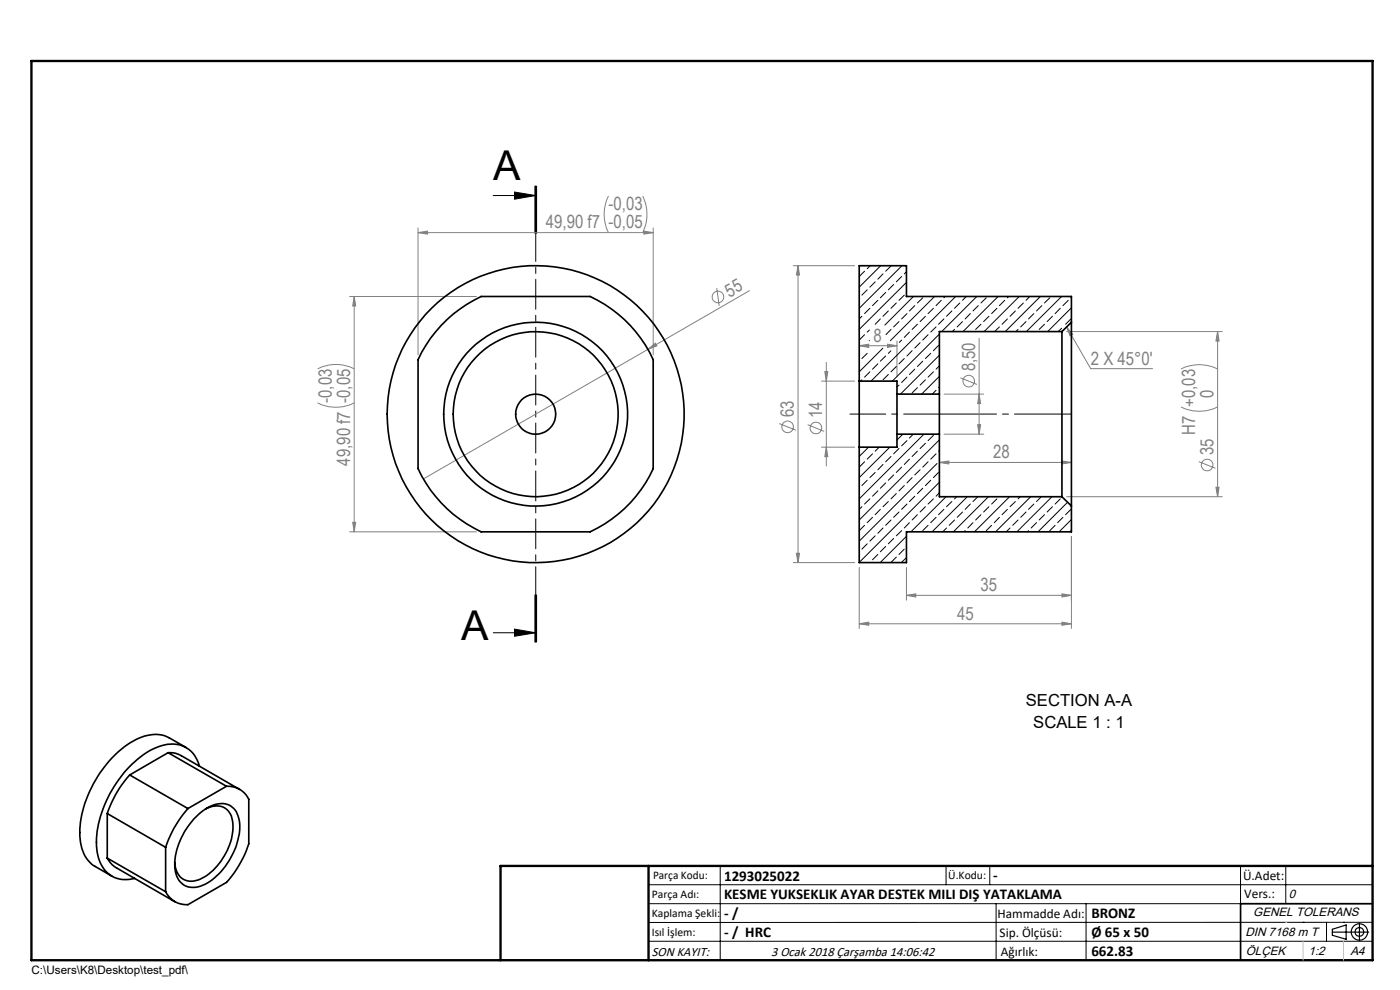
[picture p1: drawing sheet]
<svg xmlns="http://www.w3.org/2000/svg" width="297mm" height="210mm" viewBox="0 0 297 210" stroke-linecap="round" stroke-linejoin="round" font-family="sans-serif">
<g fill="none" stroke="#808080" stroke-width=".21">
<path d="M88.7 49.3l2-.3v.7zM88.7 48.4v26.9M88.7 49.3h49.9M129.1 41.6a8.6 8.6 0 0 0 0 7.7M136.3 41.6a9 9 0 0 1 0 7.7M136.6 49l2 .3-2 .4zM138.6 48.4v26.9M168.3 56.4h13M169.3 56.4l.3 1.9h-.7zM169.3 56.4v62.9M67.4 78.2a8.6 8.6 0 0 1 7.7 0M74.2 62.9h26.9"/>
<path d="M75.1 62.9l.4 2h-.7zM75.1 62.9v49.9M137.4 74.1l1.6-1.3 .3 .6zM137.4 74.1l-47.6 27.5M152 61.1l.6 3.8M159 61.7l-21.6 12.4M175 78.8h.6l-.3 2zM175.3 76.9v21.9M182.3 73.3l2-.3v.7zM182.3 73.3h8M188.3 73l2 .3-2 .4zM190.3 72.3v7.6"/>
<path d="M207.7 71.7v20.4M226.3 69.3l1.3 1.6-.6 .4zM226.3 69.3l5.1 8.9h13.1M226.3 70.3h33M250.5 78.3a8.6 8.6 0 0 1 7.8 0M258.3 70.3l.3 2h-.6zM258.3 70.3v35.1M67.4 85.5a8.6 8.6 0 0 0 7.7 0M165.3 89.8l3.5 1.5M171.3 90.1l3.5 1.4M174.3 80.8h7M174.3 94.9h7"/>
<path d="M175.3 94.9l.3 2h-.6zM199.3 98.1l2-.3v.6zM199.3 98.1h28M200.3 83.6h8.4M200.3 92.1h8.4M203.8 80.1l3.5 1.5M207.4 90.1h.6l-.3 2zM207.7 83.6l.3 2h-.6zM225.3 97.8l2 .3-2 .3zM250.5 86.3a8.6 8.6 0 0 0 7.8 0M254.3 97.9l3.5 1.4M74.2 112.8h26.9"/>
<path d="M74.8 110.8h.7l-.4 2zM168.3 119.3h13M168.9 117.4h.7l-.3 1.9zM226.3 105.4h33M227.3 113.8v19.5M258 103.4h.6l-.3 2zM182.3 132.3l2-.3v.6zM182.3 120.4v12.9M182.3 132.3h45M192.3 126.3l2-.3v.6zM192.3 120.4v6.9M192.3 126.3h35"/>
<path d="M225.3 126l2 .3-2 .3zM225.3 132l2 .3-2 .3z"/>
<circle cx="152.3" cy="63" r="1.24"/>
<circle cx="167.1" cy="90.6" r="1.24"/>
<circle cx="173.1" cy="90.8" r="1.24"/>
<circle cx="205.5" cy="80.8" r="1.23"/>
<circle cx="256.1" cy="98.6" r="1.24"/>
</g>
<g fill="none" stroke="#000" stroke-width=".21">
<path d="M113.5 39.5v10M113.7 39.5v10M113.8 39.5v10M104.6 41.5h9M109.1 40.7l4.5 .8-4.5 .8zM104.6 134.2h9M109.1 133.4l4.5 .8-4.5 .8zM113.5 126.2v10M113.7 126.2v10M113.8 126.2v10zM137.6 187.7h153.6M137.6 191.7h153.6"/>
<path d="M137.6 199.7h153.6M152.8 183.7v20M200.7 183.7v4M210 183.7v4M211.3 191.7v12M230.4 191.7v12M263.2 183.7v20M272.8 183.7v8M276.4 195.6h.1M281.4 195.6v4.1M285 195.6h.1M291.2 195.6l-153.6 .1"/>
</g>
<g fill="none" stroke="#000" stroke-width=".25">
<path d="M282.6 197.7h7.8M282.6 197.1l3-.9v3l-3-.8zM288.4 195.8v3.8M106.2 203.7h185"/>
<circle cx="288.4" cy="197.7" r="1.74"/>
<circle cx="288.4" cy="197.7" r=".93"/>
</g>
<path d="M199.3 87.8h-19" fill="none" stroke="#000" stroke-width=".21" stroke-dasharray="15.2 1.3 1.3 1.3" stroke-dashoffset="7.6"/>
<path d="M227.3 87.8h-28" fill="none" stroke="#000" stroke-width=".21" stroke-dasharray="15.2 1.3 1.3 1.3" stroke-dashoffset="3.1"/>
<path d="M113.7 39.5v96.7" fill="none" stroke="#000" stroke-width=".21" stroke-dasharray="6.3 1.3 1.3 1.3" stroke-dashoffset=".5"/>
<path d="M291.2 191.7h-28v12" fill="none" stroke="#000" stroke-width=".35"/>
<path d="M6.7 12.9h284.5v190.8h-284.5zM137.6 183.7v20M291.2 183.7h-185v20" fill="none" stroke="#000" stroke-width=".5"/>
<path d="M276.4 199.7v4M285 199.7v4" fill="none" stroke="#c0c0c0" stroke-width=".21"/>
<path d="M272.8 195.6h.1" fill="none" stroke="#c0c0c0" stroke-width=".25"/>
<path d="M109.1 40.7l4.5 .8-4.5 .8zM109.1 133.4l4.5 .8-4.5 .8z" fill="#000"/>
<g fill="#808080">
<path d="M137.4 74.1l1.6-1.3 .3 .6z"/>
<path d="M225.3 126l2 .3-2 .3zM192.3 126.3l2-.3v.6zM225.3 132l2 .3-2 .3zM182.3 132.3l2-.3v.6zM188.3 73l2 .3-2 .4zM182.3 73.3l2-.3v.7z"/>
<path d="M199.3 98.1l2-.3v.6zM225.3 97.8l2 .3-2 .3zM226.3 69.3l1.3 1.6-.6 .4z"/>
<path d="M258.3 70.3l.3 2h-.6zM258 103.4h.6l-.3 2zM169.3 56.4l.3 1.9h-.7zM168.9 117.4h.7l-.3 1.9zM175 78.8h.6l-.3 2zM175.3 94.9l.3 2h-.6zM207.7 83.6l.3 2h-.6zM207.4 90.1h.6l-.3 2z"/>
<path d="M88.7 49.3l2-.3v.7zM136.6 49l2 .3-2 .4z"/>
<path d="M74.8 110.8h.7l-.4 2zM75.1 62.9l.4 2h-.7z"/>
</g>
<g fill="none" stroke="#000" stroke-width=".35">
<path d="M93.6 69a28.7 28.7 0 0 1 8.5-6.1h23.1a27.3 27.3 0 0 1 13.4 13.4v23.1a27.2 27.2 0 0 1-13.4 13.4h-23.1a27.6 27.6 0 0 1-13.4-13.4v-23.1a27.9 27.9 0 0 1 4.9-7.3zM225.3 70.3v35.1M225.3 70.3h-26v13.3M227.3 68.4v38.9M227.3 68.4v-5.5h-35v-6.5h-10v24.4M227.3 68.4l-2 1.9M182.3 80.8v14.1M182.3 94.9v24.4h10v-6.5h35v-5.5M182.3 80.8h8v2.8M190.3 83.6v8.5M190.3 83.6h9M190.3 92.1v2.8h-8"/>
<path d="M190.3 92.1h9M199.3 83.6v8.5M199.3 92.1v13.3h26M225.3 105.4l2 1.9M35.7 159.7l1.6 .1 1.2 .5 12.3 7.2M35.7 159.7l12.3 7.1M35.7 159.7l-8.2 4.7M39.5 158.6l-3.6-2.1a7.7 7.7 0 0 0-7.7 .7 24.4 24.4 0 0 0-11.3 20.1 7.5 7.5 0 0 0 3.3 6.5l3.5 2M22.8 172.6l12.3 7.1M22.8 172.6v9.4M27.5 164.4a23.1 23.1 0 0 0-4.7 8.2M27.5 164.4l12.4 7.1"/>
<path d="M35.1 179.7v9.5M39.9 171.5a24.4 24.4 0 0 0-4.8 8.2M41.2 173.7a8.4 8.4 0 0 1 6.2-3.2 3.9 3.9 0 0 1 3.4 3.5 14.6 14.6 0 0 1-5.2 12.2 6.2 6.2 0 0 1-6.1 1.8 4.6 4.6 0 0 1-2.4-4.7 15.5 15.5 0 0 1 4.1-9.6zM42.3 162.5a6 6 0 0 0-8-4.3 19.6 19.6 0 0 0-10.1 8.6 21.7 21.7 0 0 0-3.6 13.9 6.3 6.3 0 0 0 5.2 5.8h1.6l1.2-.2M43.6 171.6a3.6 3.6 0 0 1 5.5 1.6 12 12 0 0 1-3.5 10.9 7.6 7.6 0 0 1-5.4 2.8 3.7 3.7 0 0 1-3.1-4M48 166.8a4.9 4.9 0 0 1 4.8 2.7v9.5a23.3 23.3 0 0 1-4.8 8.2l-8.1 4.7a4.9 4.9 0 0 1-4.8-2.7M48 166.8l-8.1 4.7M22.8 182l.6 .9 1.1 1.1 12.6 7.3M22.8 182l12.3 7.2"/>
<circle cx="113.6" cy="87.9" r="19.5"/>
<circle cx="113.6" cy="87.8" r="17.5"/>
<circle cx="113.6" cy="87.9" r="31.5"/>
<circle cx="113.6" cy="87.8" r="4.2"/>
</g>
<g fill="none" stroke="#000" stroke-width=".21">
<path d="M182.4 56.4h-.1M183.4 57.5l-1.1 1.2M184.6 56.4l-.6 .6M185.7 59.8l-1.2 1.1M186.8 56.4l-4.5 4.5M187.3 58.1l-1.1 1.1M189 56.4l-1.1 1.1M191.3 58.7l-1.2 1.1M191.3 56.4l-9 9M192.3 59.9l-10 10M192.3 57.6l-.5 .5M182.8 67.1l-.5 .6"/>
<path d="M183.4 71l-1.1 1.1M184 61.5l-1.2 1.1M184 75l-1.2 1.1M184.4 70l-.4 .4M184.4 72.2v.1M184.5 65.4l-1.1 1.1M184.5 78.9l-1.1 1.1M186.2 63.7l-1.1 1.1M186.2 77.2l-1.1 1.1M186.8 67.7l-1.1 1.1M187.3 73.9l-5 5M187.9 62l-1.1 1.2"/>
<path d="M187.9 75.5l-1.1 1.1M188.5 66l-1.2 1.1M188.5 79.4l-1.2 1.2M189 74.4l-.5 .6M189 69.9l-1 1.1M189.6 60.4l-1.1 1.1M190.1 64.3l-1.1 1.1M190.1 77.7l-1.1 1.2M190.7 68.2l-1.1 1.1M191.3 72.1l-.5 .5M191.8 62.6l-1.1 1.1M191.8 76.1l-1.1 1.1"/>
<path d="M192.4 66.5l-1.1 1.2M192.9 70.4l-1.1 1.2M193.5 74.4l-1.1 1.1M193.8 62.9l-6.1 6.1M194.1 64.8l-1.2 1.2M194.1 78.3l-1.2 1.1M194.6 68.8l-1.1 1.1M195.2 72.7l-1.1 1.1M195.8 63.2l-1.2 1.1M195.8 76.6l-1.2 1.1M196.3 67.1l-1.1 1.1M196.9 71l-1.1 1.1"/>
<path d="M197.4 75l-1.1 1.1M198 65.4l-1.1 1.1M198 78.9l-1.1 1.1M198.3 62.9l-9.4 9.4M198.6 69.3l-1.2 1.1M199.1 73.3l-1.1 1.1M199.3 70.9l-10 9.9M199.3 75.3l-8.3 8.3M199.3 79.8l-3.8 3.8M199.3 77.6l-.7 .7M199.7 63.7l-1.1 1.1M200.2 67.7l-1.1 1.1"/>
<path d="M200.5 62.9l-.3 .3M201.9 66l-1.1 1.1M202.5 69.9l-.5 .4M202.7 62.9l-17.9 17.9M203.6 64.3l-1.1 1.1M204.2 68.2l-1.1 1.1M205 62.9l-.8 .8M205.8 66.5l-1 1.2M207.2 62.9l-7.4 7.4M207.5 64.8l-1.1 1.2M208.1 68.8l-1.1 1.1M209.2 63.2l-1.1 1.1"/>
<path d="M209.8 67.1l-1.1 1.1M211.5 65.4l-1.1 1.1M211.7 62.9l-7.4 7.4M212 69.3l-1 1M213.1 63.7l-1.1 1.1M213.7 67.7l-1.1 1.1M214 62.9l-.3 .3M215.4 66l-1.1 1.1M216 69.9l-.5 .4M216.2 62.9l-7.4 7.4M217.1 64.3l-1.1 1.1M217.7 68.2l-1.2 1.1"/>
<path d="M218.5 62.9l-.8 .8M219.3 66.5l-1.1 1.2M220.7 62.9l-7.4 7.4M221 64.8l-1.1 1.2M221.6 68.8l-1.1 1.1M222.7 63.2l-1.1 1.1M223.3 67.1l-1.2 1.1M224.9 65.4l-1.1 1.1M225.2 62.9l-7.5 7.4M225.2 69.6l-.7 .7M226.6 63.7l-1.1 1.1M227.2 67.7l-1.1 1.1"/>
<path d="M227.3 65.3l-5 5M227.3 63.1l-.1 .1M182.8 80.6l-.2 .2M183.4 98l-1.1 1.1M184.3 94.9l-2 1.9M185.1 96.3l-1.1 1.1M186.5 94.9l-.8 .8M187.3 98.5l-1.1 1.2M188.8 94.9l-6.5 6.4M189 96.8l-1.1 1.2M190.7 81.7l-.4 .4M190.7 95.1l-1.1 1.2"/>
<path d="M191.3 99.1l-1.2 1.1M191.5 92.1l-1.2 1.2M192.4 80l-1.1 1.1M192.4 93.5l-1.1 1.1M192.9 97.4l-1.1 1.1M193.7 92.1l-.8 .8M194.6 82.2l-1.1 1.2M194.6 95.7l-1.1 1.1M195.2 99.7l-1.1 1M196 92.1l-13.7 13.7M196.3 80.6l-1.1 1.1M196.3 94l-1.1 1.1"/>
<path d="M196.9 98l-1.1 1.1M198 92.3l-1.1 1.2M198.6 82.8l-.8 .8M198.6 96.3l-1.2 1.1M198.8 98.3l-16.5 16.5M199.3 93.3l-17 17M199.3 82.1l-.2 .1M199.3 95.6l-.2 .1M182.8 107.5l-.5 .5M183.4 111.4l-1.1 1.2M184 101.9l-1.2 1.1M184 115.3l-1.2 1.2"/>
<path d="M184.5 105.8l-1.1 1.1M184.5 119.3h.1M185.1 109.7l-1.1 1.2M185.7 100.2l-1.2 1.1M185.7 113.7l-1.2 1.1M186.2 104.1l-1.1 1.2M186.2 117.6l-1.1 1.1M186.8 108l-1.1 1.2M187.3 112l-1.1 1.1M187.9 102.4l-1.1 1.2M187.9 115.9l-1.1 1.1M188.5 106.4l-1.2 1.1"/>
<path d="M189 110.3l-1.1 1.1M189.6 100.7l-1.1 1.2M189.6 114.2l-1.1 1.1M190.1 104.7l-1.1 1.1M190.1 118.2l-1.1 1.1M190.7 108.6l-1.1 1.1M191.3 112.6l-1.2 1.1M191.8 103l-1.1 1.1M191.8 116.5l-1.1 1.1M192.3 113.8l-5.6 5.5M192.3 118.3l-1.1 1M192.4 106.9l-1.1 1.1"/>
<path d="M192.9 110.9l-1.1 1.1M193.5 101.3l-1.1 1.1M194.1 105.3l-1.2 1.1M194.6 109.2l-1.1 1.1M195.8 103.6l-1.2 1.1M196.3 107.5l-1.1 1.1M196.9 111.4l-1.1 1.2M197.4 101.9l-1.1 1.1M198 105.8l-1.1 1.1M198.6 109.7l-1.2 1.2M199.1 100.2l-1.1 1.1M199.3 102.3l-17 17"/>
<path d="M199.3 104.5l-.7 .8M200.2 108l-1.1 1.2M200.7 105.4l-7.4 7.4M200.8 112l-.8 .8M201.9 106.4l-1.1 1.1M202.5 110.3l-1.1 1.1M203 105.4l-.5 .4M204.2 108.6l-1.1 1.1M204.8 112.6l-.3 .2M205.2 105.4l-7.5 7.4M205.8 106.9l-1 1.1M206.4 110.9l-1.1 1.1"/>
<path d="M207.4 105.4l-1 1M208.1 109.2l-1.1 1.1M209.7 105.4l-7.5 7.4M209.8 107.5l-1.1 1.1M210.4 111.4l-1.2 1.2M211.5 105.8l-1.1 1.1M212 109.7l-1.1 1.2M213.7 108l-1.1 1.2M214.2 105.4l-7.5 7.4M214.3 112l-.8 .8M215.4 106.4l-1.1 1.1M216 110.3l-1.2 1.1"/>
<path d="M216.4 105.4l-.4 .4M217.7 108.6l-1.2 1.1M218.2 112.6l-.3 .2M218.7 105.4l-7.5 7.4M219.3 106.9l-1.1 1.1M219.9 110.9l-1.1 1.1M220.9 105.4l-1 1M221.6 109.2l-1.1 1.1M223.2 105.4l-7.5 7.4M223.3 107.5l-1.2 1.1M223.8 111.4l-1.1 1.2M224.9 105.8l-1.1 1.1"/>
<path d="M225.5 109.7l-1.1 1.2M226.5 106.5l-6.3 6.3M227.2 108l-1.1 1.2M227.3 110.2l-2.6 2.6M227.3 112.5l-.4 .3"/>
</g>
<g font-size="8.7">
<text x="104.7" y="38.1">A</text>
<text x="97.8" y="135.7">A</text>
</g>
<g font-size="3.9" fill="#808080">
<text x="129.1" y="44.6">-0,03</text>
<text x="115.8" y="48.5">49,90 f7 -0,05</text>
<text x="154.8" y="63.1" transform="rotate(-30 154.8 63.1)">55</text>
<text x="185.3" y="72.5">8</text>
<text x="231.4" y="77.3">2 X 45°0'</text>
<text x="206.9" y="78.8" transform="rotate(-90 206.9 78.8)">8,50</text>
<text x="70.4" y="85.5" transform="rotate(-90 70.4 85.5)">-0,03</text>
<text x="168.4" y="88.5" transform="rotate(-90 168.4 88.5)">63</text>
<text x="174.4" y="88.7" transform="rotate(-90 174.4 88.7)">14</text>
<text x="257.4" y="84.4" transform="rotate(-90 257.4 84.4)">0</text>
<text x="253.6" y="92.2" transform="rotate(-90 253.6 92.2)">H7 +0,03</text>
<text x="74.3" y="98.7" transform="rotate(-90 74.3 98.7)">49,90 f7 -0,05</text>
<text x="210.7" y="97.2">28</text>
<text x="257.4" y="96.6" transform="rotate(-90 257.4 96.6)">35</text>
<text x="208" y="125.4">35</text>
<text x="203" y="131.4">45</text>
</g>
<g font-size="3.5">
<text x="217.6" y="149.8">SECTION A-A</text>
<text x="219.2" y="154.3">SCALE 1 : 1</text>
</g>
<g font-size="3.2">
<text x="153.6" y="186.8">1293025022</text>
<text x="153.6" y="190.8">KESME YUKSEKLIK AYAR DESTEK MILI DIŞ YATAKLAMA</text>
<text x="210.7" y="186.6">-</text>
<text x="153.6" y="194.8">- /</text>
<text x="231.5" y="194.8">BRONZ</text>
<text x="153.6" y="198.8">- / HRC</text>
<text x="231.5" y="198.7">Ø 65 x 50</text>
<text x="231.5" y="202.8">662.83</text>
</g>
<g font-size="2.8">
<text x="263.7" y="186.7">Ü.Adet:</text>
<text x="263.9" y="190.5">Vers.:</text>
<text x="211.6" y="194.8">Hammadde Adı:</text>
<text x="138.3" y="202.8">SON KAYIT:</text>
<text x="163.6" y="202.8">3 Ocak 2018 Çarşamba 14:06:42</text>
<text x="212.1" y="198.7">Sip. Ölçüsü:</text>
<text x="212.3" y="202.7">Ağırlık:</text>
</g>
<g font-size="2.6">
<text x="273.4" y="190.4">0</text>
<text x="265.9" y="194.4">GENEL TOLERANS</text>
<text x="264.2" y="198.5">DIN 7168 m T</text>
<text x="264.3" y="202.6">ÖLÇEK</text>
<text x="277.6" y="202.6">1:2</text>
<text x="286.5" y="202.6">A4</text>
</g>
<g font-size="2.5">
<text x="138.3" y="190.5">Parça Adı:</text>
<text x="138.5" y="186.5">Parça Kodu:</text>
<text x="201.2" y="186.5">Ü.Kodu:</text>
<text x="138.3" y="194.5">Kaplama Şekli:</text>
<text x="138.3" y="198.6">Isıl İşlem:</text>
<text x="6.7" y="206.7">C:\Users\K8\Desktop\test_pdf\</text>
</g>
</svg>
